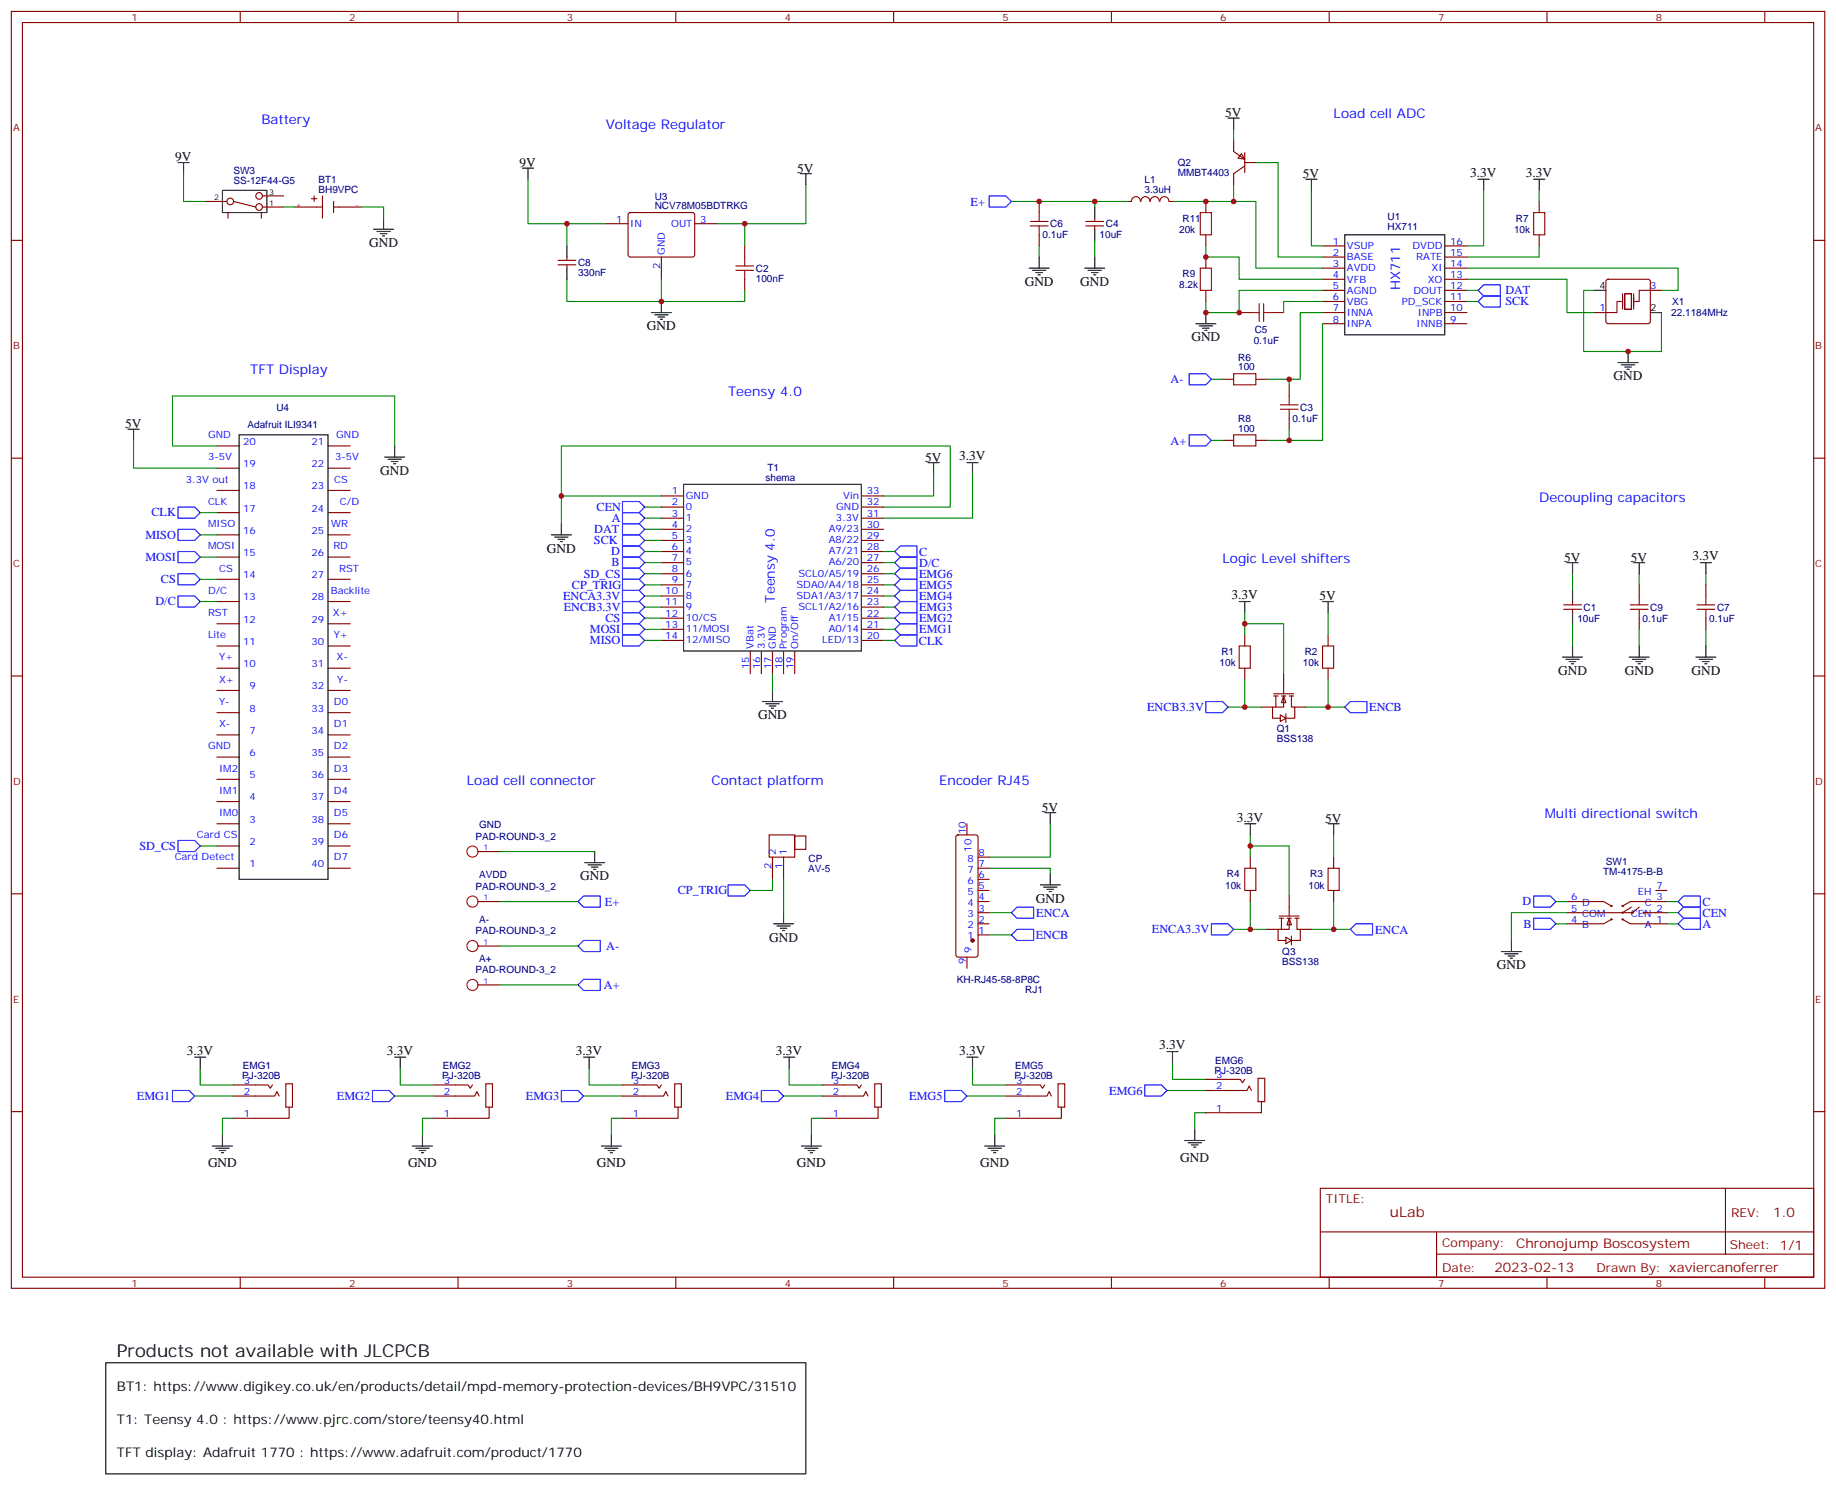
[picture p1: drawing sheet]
<svg xmlns="http://www.w3.org/2000/svg" width="583mm" height="471mm" viewBox="0 0 583 471" stroke-linecap="round" stroke-linejoin="round" font-family="sans-serif">
<g fill="none" stroke="#870000" stroke-width=".35">
<path d="M3.6 3.6h575.7v405.4h-575.7zM7.1 7.2h568.7v398.2h-568.7zM76.3 3.6v3.6M145.4 3.6v3.6M214.6 3.6v3.6M283.7 3.6v3.6M352.8 3.6v3.6M422 3.6v3.6M491.1 3.6v3.6M560.3 3.6v3.6M391.7 44.6v3.5l3.5 2.5M394.1 48.8l1.1 1.8-2.1-.4z"/>
<path d="M395.2 52.7l-3.5 2.4v3.6M395.2 51.6h3.5M395.2 48.4v6.4M3.6 76.3h3.5M329.9 64v3.5M329.9 74.5v3.6M344.7 71.7h5.7M344.7 70.3h5.7M347.6 69.3v1M347.6 71.7v1.1M362 63.9a1.41 1.41 0 0 0-1.4-1.5 1.41 1.41 0 0 0-1.4 1.5l-1.1 .1M362.2 63.9a1.41 1.41 0 0 1 1.4-1.5 1.41 1.41 0 0 1 1.4 1.5"/>
<path d="M365.2 63.9a1.41 1.41 0 0 1 1.4-1.5 1.41 1.41 0 0 1 1.4 1.5M368.3 63.9a1.41 1.41 0 0 1 1.4-1.5 1.41 1.41 0 0 1 1.4 1.5M371.2 64h1.1M382.8 64v3.5M382.8 74.5v3.6M419.9 78.1h7M458.7 78.1h7M488.7 64v3.5M488.7 74.5v3.6M575.8 76.3h3.5M382.8 81.6v3.5M382.8 92.2v3.5"/>
<path d="M393.4 99.2h3.5M404 99.2h3.5M419.9 81.6h7M419.9 85.1h7M419.9 88.7h7M419.9 92.2h7M419.9 95.7h7M419.9 99.2h7M458.7 81.6h7M458.7 85.1h7M458.7 88.7h7M458.7 92.2h7"/>
<path d="M458.7 95.7h7M458.7 99.2h7M419.9 102.8h7M458.7 102.8h7M388.1 120.4h3.6M388.1 139.8h3.6M398.7 120.4h3.5M398.7 139.8h3.5M409.3 122.2v3.5M409.3 132.8v3.5M3.6 145.5h3.5M210 157.4h7"/>
<path d="M273.5 157.4h7M575.8 145.5h3.5M210 161h7M210 164.5h7M210 168h7M210 171.6h7M210 175.1h7M210 178.6h7M273.5 161h7M273.5 164.5h7M273.5 168h7M273.5 171.6h7"/>
<path d="M273.5 175.1h7M273.5 178.6h7M210 182.1h7M210 185.7h7M210 189.2h7M210 192.7h7M210 196.3h7M210 199.8h7M273.5 182.1h7M273.5 185.7h7M273.5 189.2h7M273.5 192.7h7"/>
<path d="M273.5 196.3h7M273.5 199.8h7M496.4 193.4h5.7M496.4 192h5.7M499.3 191v1M499.3 193.4v1.1M541.6 185.7v3.5M541.6 196.3v3.5M3.6 214.6h3.5M210 203.3h7M238.2 206.8v7.1M241.7 206.8v7.1"/>
<path d="M245.3 206.8v7.1M248.8 206.8v7.1M252.3 206.8v7.1M273.5 203.3h7M395.2 201.5v3.6M395.2 212.1v3.6M421.6 201.5v3.6M421.6 212.1v3.6M575.8 214.6h3.5M3.6 283.7h3.5M575.8 283.7h3.5M3.6 352.9h3.5"/>
<path d="M575.8 352.9h3.5M419.2 377.2h156.6v28.2h-156.6zM547.8 377.2v20.9M419.2 391.1h156.5M456.1 398.1h119.6M456.1 391.1v14.1M76.3 405.4v3.6M145.4 405.4v3.6M214.6 405.4v3.6M283.7 405.4v3.6M352.8 405.4v3.6M422 405.4v3.6"/>
<path d="M491.1 405.4v3.6M560.3 405.4v3.6"/>
</g>
<g fill="none" stroke="#008700" stroke-width=".35">
<path d="M391.7 41v3.6M391.7 58.7v5.3M398.7 51.6h7.1v30h14.1M321.1 64h37M329.9 78.1v3.5M347.6 64v1.7M347.6 76.3v5.3M372.3 64h26.4v21.1h21.2M382.8 78.1v3.5h10.6v7.1h26.5M416.3 60.4v17.7h3.6M471 60.4v17.7h-5.3M488.7 78.1v3.5h-23"/>
<path d="M488.7 60.4v3.6M419.9 99.2h-7.1v21.2h-3.5M419.9 95.7h-12.4v3.5M419.9 92.2h-26.5v7h-10.6v-3.5M465.7 88.7h31.8v10.5h8.8M465.7 85.1h67.1v7.1h-5.3M465.7 92.2h3.6M465.7 95.7h3.6M506.3 92.2h-3.5v19.4h24.7v-12.4M419.9 102.8v37h-10.6M384.6 139.8h3.5M384.6 120.4h3.5"/>
<path d="M402.2 120.4h7.1v1.8M409.3 136.3v3.5h-7.1M499.3 182.1v5.3M499.3 198v7.1M541.6 182.1v3.6M541.6 199.8v5.3"/>
</g>
<g fill="none" stroke="#000" stroke-width=".35">
<path d="M469.3 56.9h3.5M471 56.9v3.5M486.9 56.9h3.5M488.7 56.9v3.5M347.6 65.7v3.6M347.6 72.8v3.5M426.9 74.5h31.8v31.8h-31.8zM326.7 85.1h6.4M327.8 85.8h4.2M328.9 86.5h2.1M329.6 87.2h.7M329.9 81.6v3.5"/>
<path d="M344.4 85.1h6.3M345.4 85.8h4.3M346.5 86.5h2.1M347.2 87.2h.7M347.6 81.6v3.5M382.8 99.2v3.6M379.7 102.8h6.3M380.7 103.5h4.3M381.8 104.2h2.1M382.5 104.9h.7M513.7 115.1h6.4M514.8 115.8h4.2"/>
<path d="M515.8 116.5h2.1M516.5 117.2h.7M516.9 111.6v3.5M217 153.7h56.5v53h-56.5zM539.8 178.6h3.5M541.6 178.6v3.5M499.3 187.4v3.6M499.3 194.5v3.5M496.1 208.6h6.3M497.1 209.3h4.3M498.2 210h2.1M498.9 210.7h.7"/>
<path d="M499.3 205.1v3.5M538.4 208.6h6.4M539.5 209.3h4.2M540.5 210h2.1M541.2 210.7h.7M541.6 205.1v3.5"/>
</g>
<g fill="none" stroke="#a10000" stroke-width=".35">
<path d="M327.1 70.3h5.6M327.1 71.7h5.6M329.9 67.5v2.8M329.9 71.7v2.8M381.1 67.5h3.5v7h-3.5zM486.9 67.5h3.5v7h-3.5zM381.1 85.1h3.5v7.1h-3.5zM396.9 99.2h2.9M399.8 96.4v5.7M401.2 96.4v5.7M401.2 99.2h2.8M391.7 118.6h7v3.6h-7z"/>
<path d="M391.7 138h7v3.6h-7zM406.5 128.5h5.6M406.5 129.9h5.6M409.3 125.7v2.8M409.3 129.9v2.9M538.8 192h5.6M538.8 193.4h5.6M541.6 189.2v2.8M541.6 193.4v2.9M393.4 205.1h3.5v7h-3.5zM419.9 205.1h3.5v7h-3.5z"/>
</g>
<path d="M314 62.2h5.3l1.8 1.8-1.8 1.7h-5.3zM469.3 92.2l1.7-1.8h5.3v3.5h-5.3zM469.3 95.7l1.7-1.8h5.3v3.6h-5.3zM377.5 118.6h5.3l1.8 1.8-1.8 1.8h-5.3zM377.5 138h5.3l1.8 1.8-1.8 1.8h-5.3z" fill="none" stroke="#00f" stroke-width=".35"/>
<g fill="#fff" stroke="#870000" stroke-width=".35">
<path d="M407.5 220.9l.7 2.2h-1.4z"/>
<path d="M406.5 226.9l1.7 1.1-1.7 1.1z"/>
</g>
<path d="M407.5 213.9v6.3M400.5 224.5h3.5M404.4 220.2h6.3M404.4 220.9h1.4M405.1 220.9v3.6M406.8 220.9h1.4M407.5 220.9v3.6h-3.5v3.5h2.5M408.2 226.6v2.8M409.3 220.9h1.4M410 220.9v3.6h1.1v3.5h-2.9M411.1 224.5h3.5" fill="none" stroke="#870000" stroke-width=".35"/>
<g fill="none" stroke="#008700" stroke-width=".35">
<path d="M395.2 198h12.3v15.9M395.2 194.5v7M421.6 194.5v7M395.2 215.7v8.8h5.3M421.6 215.7v8.8h-7M389.9 224.5h5.3M421.6 224.5h5.3M396.9 268.6h12.4v15.8M396.9 265v7.1M423.4 265v7.1M391.7 295h5.2M396.9 286.2v8.8h5.3"/>
<path d="M423.4 286.2v8.8h-7.1M423.4 295h5.3"/>
</g>
<path d="M393.4 191h3.5M395.2 191v3.5M419.9 191h3.5M421.6 191v3.5M395.2 261.5h3.5M396.9 261.5v3.5M421.6 261.5h3.6M423.4 261.5v3.5" fill="none" stroke="#000" stroke-width=".35"/>
<path d="M382.8 222.7h5.3l1.8 1.8-1.8 1.7h-5.3zM426.9 224.5l1.8-1.8h5.3v3.5h-5.3zM384.6 293.3h5.3l1.8 1.7-1.8 1.8h-5.3zM428.7 295l1.8-1.7h5.3v3.5h-5.3z" fill="none" stroke="#00f" stroke-width=".35"/>
<g fill="#fff" stroke="#870000" stroke-width=".35">
<path d="M409.3 291.5l.7 2.1h-1.4z"/>
<path d="M408.2 297.5l1.8 1.1-1.8 1z"/>
</g>
<g fill="none" stroke="#870000" stroke-width=".35">
<path d="M65.3 64h6.7M72.4 67.5v1.8M74.2 64l7 1.7M83 67.5v1.8M83.3 62.2h6.7M83.3 65.7h6.7M192.3 71h7.1M199.6 67.7l.5-.2h20l.5 .7-.1 13-.6 .4-20.1-.1-.4-.6v-12.7zM220.6 71h7M236.4 78.1v3.5M177.2 82.7h5.6M177.2 84.1h5.6"/>
<path d="M180 81.6v1.1M180 84.1v1M210 81.6v7.1M236.4 88.7v3.5M506.3 99.2h3.5M510.1 88.9l.4-.2h12.7l.5 .2 .2 .5v12.7l-.2 .5-.5 .2h-12.7l-.5-.3-.2-.4v-12.7zM523.9 92.2h3.6M68.9 141.6h7M68.9 148.6h7M68.9 155.7h7M104.1 141.6h7.1M104.1 148.6h7.1"/>
<path d="M104.1 155.7h7.1M68.9 162.7h7M68.9 169.8h7M68.9 176.8h7M104.1 162.7h7.1M104.1 169.8h7.1M104.1 176.8h7.1M68.9 183.9h7M68.9 191h7M68.9 198h7M104.1 183.9h7.1M104.1 191h7.1"/>
<path d="M104.1 198h7.1M520.4 185.7v3.5M520.4 196.3v3.5M68.9 205.1h7M68.9 212.1h7M68.9 219.2h7M104.1 205.1h7.1M104.1 212.1h7.1M104.1 219.2h7.1M68.9 226.2h7M68.9 233.3h7M104.1 226.2h7.1"/>
<path d="M104.1 233.3h7.1M68.9 240.3h7M68.9 247.4h7M68.9 254.5h7M104.1 240.3h7.1M104.1 247.4h7.1M104.1 254.5h7.1M68.9 261.5h7M68.9 268.6h7M68.9 275.6h7M104.1 261.5h7.1M104.1 268.6h7.1"/>
<path d="M104.1 275.6h7.1M151.8 270.3h7M244.2 265h8.1v7.1h-8.1zM245.3 272.1v7.1M248.8 272.1v7.1M252.3 265.4h3.5v4.2h-3.5zM303.7 265.2l.5-.2h5.6l.5 .2 .2 .5v37.4l-.2 .5-.5 .2h-5.6l-.5-.2-.2-.5v-37.4zM307 261.5v3.5M310.5 275.6h3.5M310.5 279.2h3.5M310.5 272.1h3.5M396.9 272.1v3.5"/>
<path d="M423.4 272.1v3.5M151.8 286.2h7M310.5 293.3h3.5M310.5 289.7h3.5M310.5 286.2h3.5M310.5 282.7h3.5M310.5 296.8h3.5M396.9 282.7v3.5M402.2 295h3.6M406.1 290.8h6.4M406.1 291.5h1.4M406.8 291.5v3.5"/>
<path d="M408.6 291.5h1.4M409.3 291.5v3.5h-3.5v3.6h2.4M409.3 284.4v6.4M410 297.1v2.9M411.1 291.5h1.4M411.8 291.5v3.5h1v3.6h-2.8M412.8 295h3.5M423.4 282.7v3.5M497.5 286.2h11.6l2.5 1.4M511.6 291.9l-2.5 1.4h-11.6M515.1 291.9l2.5 1.4h11.6M517.9 288l-2.8 1.7"/>
<path d="M520.4 288l-2.1 1.7h-20.8M521.8 289.7h7.4M525.7 282.7h3.5M529.2 286.2h-11.6l-2.5 1.4M151.8 300.3h7M151.8 312.7h7M307 303.8v3.6M74.2 347.9h13l.7-1.4 .7 1.4M74.2 344.4h10.9l.7 1.1 .7-1.1M90.7 344.1h2.2v7.4h-2.2zM91.8 351.5v3.5h-17.6M137.7 347.9h13l.7-1.4 .7 1.4"/>
<path d="M137.7 344.4h10.9l.7 1.1 .7-1.1M154.2 344.1h2.2v7.4h-2.2zM155.3 351.5v3.5h-17.6M197.6 347.9h13.1l.7-1.4 .7 1.4M197.6 344.4h11l.7 1.1 .7-1.1M214.2 344.1h2.1v7.4h-2.1zM215.3 351.5v3.5h-17.7M261.1 347.9h13.1l.7-1.4 .7 1.4M261.1 344.4h11l.7 1.1 .7-1.1M277.7 344.1h2.1v7.4h-2.1zM278.8 351.5v3.5h-17.7M319.3 347.9h13.1l.7-1.4 .7 1.4"/>
<path d="M319.3 344.4h11l.7 1.1 .7-1.1M335.9 344.1h2.1v7.4h-2.1zM337 351.5v3.5h-17.7M382.8 346.2h13.1l.7-1.4 .7 1.4M382.8 342.7h11l.7 1 .7-1M399.4 342.3h2.1v7.4h-2.1zM400.5 349.7v3.5h-17.7"/>
<circle cx="73.1" cy="64" r="1.06"/>
<circle cx="82.3" cy="62.2" r="1.06"/>
<circle cx="82.3" cy="65.7" r="1.06"/>
<circle cx="511.6" cy="287.6" r=".18"/>
<circle cx="511.6" cy="291.9" r=".18"/>
<circle cx="515.1" cy="289.7" r=".18"/>
<circle cx="515.1" cy="287.6" r=".18"/>
<circle cx="515.1" cy="291.9" r=".18"/>
<circle cx="518.3" cy="289.7" r=".18"/>
<circle cx="521.8" cy="289.7" r=".18"/>
</g>
<path d="M233.6 84.4h5.7M233.6 85.8h5.7M236.4 81.6v2.8M236.4 85.8v2.9M517.6 192h5.6M517.6 193.4h5.6M520.4 189.2v2.8M520.4 193.4v2.9M395.2 275.6h3.5v7.1h-3.5zM421.6 275.6h3.6v7.1h-3.6z" fill="none" stroke="#a10000" stroke-width=".35"/>
<g fill="none" stroke="#000" stroke-width=".35">
<path d="M389.9 37.5h3.5M391.7 37.5v3.5M56.5 51.6h3.5M58.3 51.6v3.5M165.9 53.4h3.5M167.6 53.4v3.5M254.1 55.1h3.5M255.8 55.1v3.6M414.6 56.9h3.5M416.3 56.9v3.5M70.6 60.4h14.1v7.1h-14.1zM118.6 72.8h6.4"/>
<path d="M119.7 73.5h4.2M120.7 74.2h2.1M121.4 74.9h.7M121.8 69.3v3.5M180 78.1v3.5M180 85.1v3.6M206.8 99.2h6.3M207.9 99.9h4.2M210 95.7v3.5M506.3 92.2h3.5M523.9 99.2h3.6M208.9 100.6h2.1"/>
<path d="M209.6 101.4h.7M40.6 136.3h3.6M42.4 136.3v3.5M75.9 138h28.2v141.2h-28.2zM122.1 145.1h6.4M123.2 145.8h4.2M124.2 146.5h2.2M125 147.2h.7M125.3 141.6v3.5M294.6 146.9h3.6M296.4 146.9v3.5M307 146.9h3.5"/>
<path d="M308.8 146.9v3.5M175 169.8h6.4M176.1 170.5h4.2M177.2 171.2h2.1M177.9 171.9h.7M178.2 166.3v3.5M497.5 178.6h3.5M499.3 178.6v3.5M518.7 178.6h3.5M520.4 178.6v3.5M245.3 219.2v3.5M517.2 208.6h6.4"/>
<path d="M518.3 209.3h4.2M519.4 210h2.1M520.1 210.7h.7M520.4 205.1v3.5M242.1 222.7h6.3M243.1 223.4h4.3M244.2 224.1h2.1M244.9 224.8h.7M331.7 258h3.5M333.4 258v3.5M185.6 273.9h6.4M186.7 274.6h4.2"/>
<path d="M187.7 275.3h2.2M188.5 276h.7M188.8 270.3v3.6M333.4 277.4v3.5M245.6 293.3h6.4M246.7 294h4.2M247.7 294.7h2.1M248.4 295.4h.7M248.8 289.7v3.6M330.3 280.9h6.3M331.3 281.6h4.3M332.4 282.3h2.1"/>
<path d="M333.1 283h.7M479.8 298.6v3.5M476.7 302.1h6.3M477.7 302.8h4.3M478.8 303.5h2.1M479.5 304.2h.7M61.8 335.6h3.5M63.6 335.6v3.5M125.3 335.6h3.5M127.1 335.6v3.5M185.3 335.6h3.5M187 335.6v3.5"/>
<path d="M248.8 335.6h3.5M250.5 335.6v3.5M307 335.6h3.5M308.8 335.6v3.5M370.5 333.8h3.5M372.3 333.8v3.6M379.3 358.5v3.6M67.5 363.8h6.3M68.5 364.5h4.2M69.6 365.2h2.1M70.3 365.9h.7M70.6 360.3v3.5"/>
<path d="M131 363.8h6.3M132 364.5h4.2M133.1 365.2h2.1M133.8 365.9h.7M134.1 360.3v3.5M190.9 363.8h6.4M192 364.5h4.2M193 365.2h2.2M193.7 365.9h.8M194.1 360.3v3.5M254.4 363.8h6.4M255.5 364.5h4.2"/>
<path d="M256.5 365.2h2.2M257.2 365.9h.8M257.6 360.3v3.5M312.6 363.8h6.4M313.7 364.5h4.2M314.7 365.2h2.2M315.5 365.9h.7M315.8 360.3v3.5M376.1 362.1h6.4M377.2 362.8h4.2M378.2 363.5h2.2M379 364.2h.7"/>
<path d="M33.6 432.6h222.2v35.3h-222.2z"/>
</g>
<g fill="none" stroke="#008700" stroke-width=".35">
<path d="M58.3 55.1v8.9h7M167.6 56.9v14.1h24.7M255.8 58.7v12.3h-28.2M90 65.7h3.6M114.7 65.7h7.1v3.6M180 71v7.1M236.4 71v7.1M180 88.7v7h30v-7M236.4 92.2v3.5h-26.4M42.4 139.8v8.8h26.5M68.9 141.6h-14.1v-15.9h70.5v15.9M178.2 157.4v-15.8h123.5v19.4h-21.2"/>
<path d="M210 157.4h-31.8v8.9M296.4 150.4v7h-15.9M308.8 150.4v14.1h-28.3M63.6 176.8h5.3M63.6 169.8h5.3M63.6 162.7h5.3M204.7 171.6h5.3M204.7 168h5.3M204.7 178.6h5.3M204.7 175.1h5.3M204.7 164.5h5.3M204.7 161h5.3"/>
<path d="M280.5 178.6h3.6M280.5 175.1h3.6M63.6 191h5.3M63.6 183.9h5.3M204.7 189.2h5.3M204.7 192.7h5.3M204.7 182.1h5.3M204.7 199.8h5.3M204.7 196.3h5.3M204.7 185.7h5.3M280.5 189.2h3.6M280.5 192.7h3.6"/>
<path d="M280.5 182.1h3.6M280.5 199.8h3.6M280.5 196.3h3.6M280.5 185.7h3.6M520.4 182.1v3.6M520.4 199.8v5.3M204.7 203.3h5.3M245.3 213.9v5.3M280.5 203.3h3.6M63.6 268.6h5.3M158.8 270.3h30M245.3 279.2v3.5h-7.1"/>
<path d="M248.8 279.2v10.5M314 275.6h19.4v1.8M333.4 261.5v10.6h-19.4M158.8 286.2h24.7M314 289.7h7.1M314 296.8h7.1M494 286.2h3.5M494 293.3h3.5M497.5 289.7h-17.7v8.9M529.2 289.7h3.6M529.2 286.2h3.6M529.2 293.3h3.6"/>
<path d="M158.8 312.7h24.7M158.8 300.3h24.7M63.6 339.1v5.3h10.6M127.1 339.1v5.3h10.6M187 339.1v5.3h10.6M250.5 339.1v5.3h10.6M308.8 339.1v5.3h10.5M372.3 337.4v5.3h10.5M61.8 347.9h12.4M74.2 355h-3.6v5.3M125.3 347.9h12.4M137.7 355h-3.6v5.3"/>
<path d="M185.3 347.9h12.3M197.6 355h-3.5v5.3M248.8 347.9h12.3M261.1 355h-3.5v5.3M307 347.9h12.3M319.3 355h-3.5v5.3M370.5 346.2h12.3M382.8 353.2h-3.5v5.3"/>
</g>
<g fill="none" stroke="#00f" stroke-width=".35">
<path d="M197.6 159.2h5.3l1.8 1.8-1.8 1.7h-5.3zM56.5 161h5.3l1.8 1.7-1.8 1.8h-5.3zM56.5 168h5.3l1.8 1.8-1.8 1.8h-5.3zM56.5 175.1h5.3l1.8 1.7-1.8 1.8h-5.3zM197.6 169.8h5.3l1.8 1.8-1.8 1.7h-5.3zM197.6 166.3h5.3l1.8 1.7-1.8 1.8h-5.3zM197.6 162.7h5.3l1.8 1.8-1.8 1.8h-5.3zM197.6 176.8h5.3l1.8 1.8-1.8 1.8h-5.3zM197.6 173.3h5.3l1.8 1.8-1.8 1.7h-5.3zM284.1 178.6l1.7-1.8h5.3v3.6h-5.3zM284.1 175.1l1.7-1.8h5.3v3.5h-5.3zM56.5 182.1h5.3l1.8 1.8-1.8 1.8h-5.3z"/>
<path d="M56.5 189.2h5.3l1.8 1.8-1.8 1.7h-5.3zM197.6 183.9h5.3l1.8 1.8-1.8 1.7h-5.3zM197.6 191h5.3l1.8 1.7-1.8 1.8h-5.3zM197.6 187.4h5.3l1.8 1.8-1.8 1.8h-5.3zM197.6 180.4h5.3l1.8 1.7-1.8 1.8h-5.3zM197.6 194.5h5.3l1.8 1.8-1.8 1.7h-5.3zM197.6 198h5.3l1.8 1.8-1.8 1.7h-5.3zM284.1 199.8l1.7-1.8h5.3v3.5h-5.3zM284.1 196.3l1.7-1.8h5.3v3.5h-5.3zM284.1 192.7l1.7-1.7h5.3v3.5h-5.3zM284.1 189.2l1.7-1.8h5.3v3.6h-5.3zM284.1 185.7l1.7-1.8h5.3v3.5h-5.3z"/>
<path d="M284.1 182.1l1.7-1.7h5.3v3.5h-5.3zM197.6 201.5h5.3l1.8 1.8-1.8 1.8h-5.3zM284.1 203.3l1.7-1.8h5.3v3.6h-5.3zM56.5 266.8h5.3l1.8 1.8-1.8 1.7h-5.3zM185.3 284.4h5.3v3.6h-5.3l-1.8-1.8zM231.1 280.9h5.3l1.8 1.8-1.8 1.7h-5.3zM321.1 296.8l1.8-1.8h5.3v3.6h-5.3zM321.1 289.7l1.8-1.7h5.3v3.5h-5.3zM486.9 291.5h5.3l1.8 1.8-1.8 1.7h-5.3zM486.9 284.4h5.3l1.8 1.8-1.8 1.8h-5.3zM532.8 289.7l1.7-1.7h5.3v3.5h-5.3zM532.8 286.2l1.7-1.8h5.3v3.6h-5.3z"/>
<path d="M532.8 293.3l1.7-1.8h5.3v3.5h-5.3zM183.5 300.3l1.8-1.7h5.3v3.5h-5.3zM185.3 310.9h5.3v3.5h-5.3l-1.8-1.7zM54.8 346.2h5.2l1.8 1.7-1.8 1.8h-5.2zM118.3 346.2h5.2l1.8 1.7-1.8 1.8h-5.2zM178.2 346.2h5.3l1.8 1.7-1.8 1.8h-5.3zM241.7 346.2h5.3l1.8 1.7-1.8 1.8h-5.3zM299.9 346.2h5.3l1.8 1.7-1.8 1.8h-5.3zM363.4 344.4h5.3l1.8 1.8-1.8 1.7h-5.3z"/>
</g>
<circle cx="308.8" cy="298.6" r=".53" fill="#870000" stroke="#870000" stroke-width=".35"/>
<g fill="none" stroke="#f00" stroke-width=".35">
<circle cx="150" cy="270.3" r="1.76"/>
<circle cx="150" cy="286.2" r="1.76"/>
<circle cx="150" cy="312.7" r="1.76"/>
<circle cx="150" cy="300.3" r="1.76"/>
</g>
<path d="M93.6 65.7h8.8M98.8 63.1h1.8M99.7 62.2v1.8M102.4 62.2v7.1M105.9 64v3.5M105.9 65.7h8.8" fill="none" stroke="#850000" stroke-width=".35"/>
<path d="M514.8 95.7h-1.4v3.5h-3.6M515.1 93.2v5M515.8 93.2h2.1v5h-2.1zM518.7 93.2v5M523.9 92.2h-3.5v3.5h-1.4" fill="none" stroke="#870012" stroke-width=".35"/>
<g fill="#c00">
<circle cx="516.9" cy="111.6" r=".88"/>
<circle cx="409.3" cy="120.4" r=".88"/>
<circle cx="409.3" cy="139.8" r=".88"/>
<circle cx="393.4" cy="99.2" r=".88"/>
<circle cx="382.8" cy="99.2" r=".88"/>
<circle cx="382.8" cy="81.6" r=".88"/>
<circle cx="382.8" cy="64" r=".88"/>
<circle cx="347.6" cy="64" r=".88"/>
<circle cx="329.9" cy="64" r=".88"/>
<circle cx="391.7" cy="64" r=".88"/>
<circle cx="395.2" cy="198" r=".88"/>
<circle cx="395.2" cy="224.5" r=".88"/>
<circle cx="421.6" cy="224.5" r=".88"/>
<circle cx="423.4" cy="295" r=".88"/>
<circle cx="396.9" cy="295" r=".88"/>
<circle cx="396.9" cy="268.6" r=".88"/>
<circle cx="180" cy="71" r=".88"/>
<circle cx="210" cy="95.7" r=".88"/>
<circle cx="236.4" cy="71" r=".88"/>
<circle cx="178.2" cy="157.4" r=".88"/>
</g>
<text font-size="5.6" x="37.1" y="430.8">Products not available with JLCPCB</text>
<text font-size="4.6" fill="#800" x="441.3" y="386.3">uLab</text>
<g font-size="4.2" fill="#00f">
<text x="83" y="39.3">Battery</text>
<text x="192.3" y="41">Voltage Regulator</text>
<text x="423.4" y="37.5">Load cell ADC</text>
<text x="444.6" y="92.2" transform="rotate(-90 444.6 92.2)">HX711</text>
<text x="79.4" y="118.6">TFT Display</text>
<text x="231.1" y="125.7">Teensy 4.0</text>
<text x="488.7" y="159.2">Decoupling capacitors</text>
<text x="388.1" y="178.6">Logic Level shifters</text>
<text x="246" y="191.3" transform="rotate(-90 246 191.3)">Teensy 4.0</text>
<text x="148.2" y="249.2">Load cell connector</text>
<text x="225.8" y="249.2">Contact platform</text>
<text x="298.2" y="249.2">Encoder RJ45</text>
<text x="490.4" y="259.8">Multi directional switch</text>
</g>
<g font-size="4.2">
<text x="389" y="37.1">5V</text>
<text x="55.6" y="51.3">9V</text>
<text x="164.9" y="53">9V</text>
<text x="253.1" y="54.8">5V</text>
<text x="413.6" y="56.5">5V</text>
<text x="466.8" y="56.2">3.3V</text>
<text x="484.4" y="56.2">3.3V</text>
<text x="117.2" y="78.4">GND</text>
<text x="325.3" y="90.8">GND</text>
<text x="343" y="90.8">GND</text>
<text x="205.4" y="104.9">GND</text>
<text x="378.2" y="108.4">GND</text>
<text x="512.3" y="120.8">GND</text>
<text x="39.7" y="135.9">5V</text>
<text x="293.7" y="146.5">5V</text>
<text x="304.5" y="146.2">3.3V</text>
<text x="120.7" y="150.7">GND</text>
<text x="173.6" y="175.4">GND</text>
<text x="496.5" y="178.3">5V</text>
<text x="517.7" y="178.3">5V</text>
<text x="537.4" y="177.9">3.3V</text>
<text x="390.9" y="190.3">3.3V</text>
<text x="418.9" y="190.6">5V</text>
<text x="494.7" y="214.2">GND</text>
<text x="515.8" y="214.2">GND</text>
<text x="537" y="214.2">GND</text>
<text x="240.7" y="228.4">GND</text>
<text x="330.7" y="257.6">5V</text>
<text x="392.7" y="260.8">3.3V</text>
<text x="420.7" y="261.2">5V</text>
<text x="184.2" y="279.5">GND</text>
<text x="328.9" y="286.6">GND</text>
<text x="244.2" y="298.9">GND</text>
<text x="475.3" y="307.7">GND</text>
<text x="59.3" y="334.9">3.3V</text>
<text x="122.8" y="334.9">3.3V</text>
<text x="182.8" y="334.9">3.3V</text>
<text x="246.3" y="334.9">3.3V</text>
<text x="304.5" y="334.9">3.3V</text>
<text x="368" y="333.1">3.3V</text>
<text x="66" y="370.6">GND</text>
<text x="129.5" y="370.6">GND</text>
<text x="189.5" y="370.6">GND</text>
<text x="253" y="370.6">GND</text>
<text x="311.2" y="370.6">GND</text>
<text x="374.7" y="368.8">GND</text>
<text x="37.1" y="441.4">BT1: https://www.digikey.co.uk/en/products/detail/mpd-memory-protection-devices/BH9VPC/31510</text>
<text x="37.1" y="452">T1: Teensy 4.0 : https://www.pjrc.com/store/teensy40.html</text>
<text x="37.1" y="462.6">TFT display: Adafruit 1770 : https://www.adafruit.com/product/1770</text>
</g>
<g font-size="4.2" fill="#800">
<text x="563" y="386.5">1.0</text>
<text x="481.3" y="396">Chronojump Boscosystem</text>
<text x="474.4" y="403.9">2023-02-13</text>
</g>
<g font-size="3.9" fill="#00f">
<text x="308.2" y="65.3">E+</text>
<text x="477.9" y="93.4">DAT</text>
<text x="477.9" y="97">SCK</text>
<text x="371.7" y="121.7">A-</text>
<text x="371.7" y="141.1">A+</text>
<text x="48.1" y="164">CLK</text>
<text x="189.4" y="162.3">CEN</text>
<text x="194.2" y="165.8">A</text>
<text x="46.1" y="171">MISO</text>
<text x="188.6" y="172.8">SCK</text>
<text x="188.7" y="169.3">DAT</text>
<text x="46.1" y="178.1">MOSI</text>
<text x="194.1" y="176.2">D</text>
<text x="194.2" y="179.8">B</text>
<text x="291.8" y="176.4">C</text>
<text x="291.8" y="180">D/C</text>
<text x="51.1" y="185.1">CS</text>
<text x="185.4" y="183.3">SD_CS</text>
<text x="291.8" y="183.5">EMG6</text>
<text x="178.8" y="190.4">ENCA3.3V</text>
<text x="181.6" y="186.9">CP_TRIG</text>
<text x="291.8" y="190.5">EMG4</text>
<text x="291.8" y="187">EMG5</text>
<text x="49.4" y="192.2">D/C</text>
<text x="179" y="194">ENCB3.3V</text>
<text x="192.2" y="197.5">CS</text>
<text x="291.8" y="197.5">EMG2</text>
<text x="291.8" y="194">EMG3</text>
<text x="187.3" y="201">MOSI</text>
<text x="291.8" y="201">EMG1</text>
<text x="187.3" y="204.5">MISO</text>
<text x="291.8" y="204.6">CLK</text>
<text x="364.2" y="225.7">ENCB3.3V</text>
<text x="434.7" y="225.7">ENCB</text>
<text x="44.2" y="269.8">SD_CS</text>
<text x="192" y="287.5">E+</text>
<text x="215.2" y="283.9">CP_TRIG</text>
<text x="483.4" y="287.4">D</text>
<text x="540.5" y="287.5">C</text>
<text x="329" y="291.1">ENCA</text>
<text x="540.5" y="291">CEN</text>
<text x="328.9" y="298.1">ENCB</text>
<text x="365.7" y="296.2">ENCA3.3V</text>
<text x="436.6" y="296.4">ENCA</text>
<text x="483.6" y="294.5">B</text>
<text x="540.5" y="294.6">A</text>
<text x="192.5" y="301.5">A-</text>
<text x="191.7" y="313.9">A+</text>
<text x="352.2" y="347.5">EMG6</text>
<text x="43.5" y="349.2">EMG1</text>
<text x="107" y="349.1">EMG2</text>
<text x="167" y="349.3">EMG3</text>
<text x="230.5" y="349.3">EMG4</text>
<text x="288.7" y="349.3">EMG5</text>
</g>
<g font-size="3.9" fill="#800">
<text x="420.9" y="381.8">TITLE:</text>
<text x="549.6" y="386.5">REV:</text>
<text x="457.8" y="396">Company:</text>
<text x="549.2" y="396.6">Sheet: 1/1</text>
<text x="457.8" y="403.7">Date:</text>
<text x="506.9" y="403.8">Drawn By: xaviercanoferrer</text>
</g>
<g font-size="3.2" fill="#800">
<text x="41.7" y="6.6">1</text>
<text x="110.8" y="6.6">2</text>
<text x="180" y="6.6">3</text>
<text x="249.1" y="6.6">4</text>
<text x="318.3" y="6.6">5</text>
<text x="387.4" y="6.6">6</text>
<text x="456.6" y="6.6">7</text>
<text x="525.7" y="6.6">8</text>
<text x="4.1" y="41.7">A</text>
<text x="576.3" y="41.7">A</text>
<text x="4.1" y="110.9">B</text>
<text x="576.3" y="110.9">B</text>
<text x="4.1" y="180">C</text>
<text x="576.3" y="180">C</text>
<text x="4.1" y="249.2">D</text>
<text x="576.3" y="249.2">D</text>
<text x="4.1" y="318.3">E</text>
<text x="576.3" y="318.3">E</text>
<text x="41.7" y="408.4">1</text>
<text x="110.8" y="408.4">2</text>
<text x="180" y="408.4">3</text>
<text x="249.1" y="408.4">4</text>
<text x="318.3" y="408.4">5</text>
<text x="387.4" y="408.4">6</text>
<text x="456.6" y="408.4">7</text>
<text x="525.7" y="408.4">8</text>
</g>
<g font-size="3.2" fill="#000080">
<text x="373.9" y="52.8">Q2</text>
<text x="74.1" y="58.3">SS-12F44-G5</text>
<text x="74.1" y="55.1">SW3</text>
<text x="101.1" y="58">BT1</text>
<text x="363.4" y="58.2">L1</text>
<text x="373.9" y="55.9">MMBT4403</text>
<text x="101.1" y="61.1">BH9VPC</text>
<text x="207.9" y="63.3">U3</text>
<text x="363.4" y="61.4">3.3uH</text>
<text x="207.9" y="66.4">NCV78M05BDTRKG</text>
<text x="375.4" y="70.4">R11</text>
<text x="440.5" y="69.8">U1</text>
<text x="481.3" y="70.4">R7</text>
<text x="331" y="75.7">0.1uF</text>
<text x="333.4" y="72.2">C6</text>
<text x="349.1" y="75.7">10uF</text>
<text x="351.1" y="72.1">C4</text>
<text x="374.4" y="74">20k</text>
<text x="440.5" y="73.2">HX711</text>
<text x="480.7" y="73.9">10k</text>
<text x="183.5" y="87.7">330nF</text>
<text x="183.5" y="84.5">C8</text>
<text x="240" y="89.4">100nF</text>
<text x="240" y="86.3">C2</text>
<text x="375.4" y="88">R9</text>
<text x="374.4" y="91.6">8.2k</text>
<text x="530.6" y="100.4">22.1184MHz</text>
<text x="530.8" y="96.9">X1</text>
<text x="398.4" y="105.7">C5</text>
<text x="398" y="109.2">0.1uF</text>
<text x="393.1" y="117.6">100</text>
<text x="393.1" y="114.5">R6</text>
<text x="87.7" y="130.5">U4</text>
<text x="412.8" y="130.4">C3</text>
<text x="78.6" y="135.8">Adafruit ILI9341</text>
<text x="393.1" y="137">100</text>
<text x="393.1" y="133.9">R8</text>
<text x="410.4" y="133.9">0.1uF</text>
<text x="243.6" y="149.6">T1</text>
<text x="243" y="152.7">shema</text>
<text x="500.8" y="197.4">10uF</text>
<text x="502.8" y="193.9">C1</text>
<text x="521.5" y="197.4">0.1uF</text>
<text x="523.9" y="193.9">C9</text>
<text x="542.7" y="197.4">0.1uF</text>
<text x="545.1" y="193.9">C7</text>
<text x="387.8" y="208">R1</text>
<text x="414.2" y="208">R2</text>
<text x="387.2" y="211.5">10k</text>
<text x="413.7" y="211.5">10k</text>
<text x="405.3" y="232.5">Q1</text>
<text x="405.3" y="235.6">BSS138</text>
<text x="152.1" y="262.9">GND</text>
<text x="150.9" y="266.6">PAD-ROUND-3_2</text>
<text x="256.7" y="273.6">CP</text>
<text x="509.8" y="274.4">SW1</text>
<text x="152.1" y="278.8">AVDD</text>
<text x="256.5" y="276.8">AV-5</text>
<text x="389.5" y="278.5">R4</text>
<text x="416" y="278.5">R3</text>
<text x="509" y="277.8">TM-4175-B-B</text>
<text x="150.9" y="282.4">PAD-ROUND-3_2</text>
<text x="389" y="282.1">10k</text>
<text x="415.4" y="282.1">10k</text>
<text x="152.1" y="292.9">A-</text>
<text x="150.9" y="296.6">PAD-ROUND-3_2</text>
<text x="152.1" y="305.3">A+</text>
<text x="407.1" y="303">Q3</text>
<text x="150.9" y="308.9">PAD-ROUND-3_2</text>
<text x="407.1" y="306.2">BSS138</text>
<text x="303.8" y="312.2">KH-RJ45-58-8P8C</text>
<text x="325.5" y="315.3">RJ1</text>
<text x="77.1" y="339.5">EMG1</text>
<text x="140.6" y="339.5">EMG2</text>
<text x="200.6" y="339.5">EMG3</text>
<text x="264.1" y="339.5">EMG4</text>
<text x="322.3" y="339.5">EMG5</text>
<text x="385.6" y="340.9">PJ-320B</text>
<text x="385.8" y="337.7">EMG6</text>
<text x="76.9" y="342.7">PJ-320B</text>
<text x="140.4" y="342.7">PJ-320B</text>
<text x="200.4" y="342.7">PJ-320B</text>
<text x="263.9" y="342.7">PJ-320B</text>
<text x="322.1" y="342.7">PJ-320B</text>
</g>
<g font-size="3.2" fill="#00f">
<text x="195.6" y="70.7">1</text>
<text x="222.3" y="70.7">3</text>
<text x="200.1" y="72.1">IN</text>
<text x="213.1" y="72.1">OUT</text>
<text x="423.2" y="77.7">1</text>
<text x="460.4" y="77.7">16</text>
<text x="211" y="80.9" transform="rotate(-90 211 80.9)">GND</text>
<text x="423.2" y="81.2">2</text>
<text x="427.6" y="79.1">VSUP</text>
<text x="427.6" y="82.7">BASE</text>
<text x="448.5" y="79.1">DVDD</text>
<text x="449.6" y="82.7">RATE</text>
<text x="460.4" y="81.2">15</text>
<text x="209.6" y="85.4" transform="rotate(-90 209.6 85.4)">2</text>
<text x="423.2" y="84.8">3</text>
<text x="423.2" y="88.3">4</text>
<text x="427.6" y="86.2">AVDD</text>
<text x="427.6" y="89.7">VFB</text>
<text x="453.3" y="89.7">XO</text>
<text x="454.5" y="86.2">XI</text>
<text x="460.4" y="88.3">13</text>
<text x="460.4" y="84.8">14</text>
<text x="423.2" y="91.8">5</text>
<text x="423.2" y="95.4">6</text>
<text x="427.6" y="93.2">AGND</text>
<text x="448.8" y="93.2">DOUT</text>
<text x="460.4" y="95.4">11</text>
<text x="460.4" y="91.8">12</text>
<text x="523.9" y="91.8">3</text>
<text x="423.2" y="98.9">7</text>
<text x="427.6" y="96.8">VBG</text>
<text x="427.6" y="100.3">INNA</text>
<text x="445" y="96.8">PD_SCK</text>
<text x="450.2" y="100.3">INPB</text>
<text x="460.4" y="98.9">10</text>
<text x="507.8" y="98.9">1</text>
<text x="423.2" y="102.4">8</text>
<text x="427.6" y="103.8">INPA</text>
<text x="449.7" y="103.8">INNB</text>
<text x="460.4" y="102.4">9</text>
<text x="66" y="139.1">GND</text>
<text x="77.2" y="141.2">20</text>
<text x="98.8" y="141.2">21</text>
<text x="106.7" y="139.1">GND</text>
<text x="66" y="146.2">3-5V</text>
<text x="77.2" y="148.3">19</text>
<text x="98.8" y="148.3">22</text>
<text x="106.4" y="146.2">3-5V</text>
<text x="59" y="153.2">3.3V out</text>
<text x="77.2" y="155.3">18</text>
<text x="98.8" y="155.3">23</text>
<text x="106.1" y="153.2">CS</text>
<text x="66" y="160.3">CLK</text>
<text x="107.9" y="160.3">C/D</text>
<text x="213.2" y="156.9">1</text>
<text x="213.2" y="160.4">2</text>
<text x="217.7" y="158.3">GND</text>
<text x="217.7" y="161.9">0</text>
<text x="265.5" y="161.9">GND</text>
<text x="267.7" y="158.3">Vin</text>
<text x="275.2" y="160.4">32</text>
<text x="275.2" y="156.9">33</text>
<text x="66" y="167.3">MISO</text>
<text x="77.2" y="162.4">17</text>
<text x="98.8" y="162.4">24</text>
<text x="105.1" y="167.3">WR</text>
<text x="213.2" y="164">3</text>
<text x="213.2" y="167.5">4</text>
<text x="217.7" y="165.4">1</text>
<text x="265.4" y="165.4">3.3V</text>
<text x="275.2" y="167.5">30</text>
<text x="275.2" y="164">31</text>
<text x="77.2" y="169.4">16</text>
<text x="98.8" y="169.4">25</text>
<text x="213.2" y="171">5</text>
<text x="217.7" y="168.9">2</text>
<text x="217.7" y="172.4">3</text>
<text x="263.1" y="172.4">A8/22</text>
<text x="263.1" y="168.9">A9/23</text>
<text x="275.2" y="171">29</text>
<text x="66" y="174.4">MOSI</text>
<text x="77.2" y="176.5">15</text>
<text x="98.8" y="176.5">26</text>
<text x="105.8" y="174.4">RD</text>
<text x="213.2" y="174.6">6</text>
<text x="213.2" y="178.1">7</text>
<text x="217.7" y="176">4</text>
<text x="217.7" y="179.5">5</text>
<text x="263.1" y="179.5">A6/20</text>
<text x="263.1" y="176">A7/21</text>
<text x="275.2" y="178.1">27</text>
<text x="275.2" y="174.6">28</text>
<text x="69.6" y="181.4">CS</text>
<text x="77.2" y="183.6">14</text>
<text x="98.8" y="183.6">27</text>
<text x="107.7" y="181.4">RST</text>
<text x="213.2" y="181.6">8</text>
<text x="213.2" y="185.1">9</text>
<text x="217.7" y="183">6</text>
<text x="253.5" y="183">SCL0/A5/19</text>
<text x="275.2" y="185.1">25</text>
<text x="275.2" y="181.6">26</text>
<text x="66" y="188.5">D/C</text>
<text x="77.2" y="190.6">13</text>
<text x="98.8" y="190.6">28</text>
<text x="105.1" y="188.5">Backlite</text>
<text x="211.2" y="188.7">10</text>
<text x="217.7" y="186.6">7</text>
<text x="217.7" y="190.1">8</text>
<text x="252.9" y="190.1">SDA1/A3/17</text>
<text x="252.9" y="186.6">SDA0/A4/18</text>
<text x="275.2" y="188.7">24</text>
<text x="66" y="195.5">RST</text>
<text x="77.2" y="197.7">12</text>
<text x="98.8" y="197.7">29</text>
<text x="105.7" y="195.5">X+</text>
<text x="211.2" y="192.2">11</text>
<text x="211.2" y="195.7">12</text>
<text x="217.7" y="193.6">9</text>
<text x="217.7" y="197.1">10/CS</text>
<text x="253.5" y="193.6">SCL1/A2/16</text>
<text x="263.1" y="197.1">A1/15</text>
<text x="275.2" y="195.7">22</text>
<text x="275.2" y="192.2">23</text>
<text x="66" y="202.6">Lite</text>
<text x="105.9" y="202.6">Y+</text>
<text x="211.2" y="199.3">13</text>
<text x="211.2" y="202.8">14</text>
<text x="217.7" y="200.7">11/MOSI</text>
<text x="263.1" y="200.7">A0/14</text>
<text x="275.2" y="202.8">20</text>
<text x="275.2" y="199.3">21</text>
<text x="69.6" y="209.7">Y+</text>
<text x="77.2" y="204.7">11</text>
<text x="98.8" y="204.7">30</text>
<text x="106.9" y="209.7">X-</text>
<text x="217.7" y="204.2">12/MISO</text>
<text x="239.3" y="206" transform="rotate(-90 239.3 206)">VBat</text>
<text x="242.8" y="206" transform="rotate(-90 242.8 206)">3.3V</text>
<text x="246.3" y="206" transform="rotate(-90 246.3 206)">GND</text>
<text x="249.8" y="206" transform="rotate(-90 249.8 206)">Program</text>
<text x="253.4" y="206" transform="rotate(-90 253.4 206)">On/Off</text>
<text x="261.1" y="204.2">LED/13</text>
<text x="77.2" y="211.8">10</text>
<text x="98.8" y="211.8">31</text>
<text x="237.8" y="212.5" transform="rotate(-90 237.8 212.5)">15</text>
<text x="241.4" y="212.5" transform="rotate(-90 241.4 212.5)">16</text>
<text x="244.9" y="212.5" transform="rotate(-90 244.9 212.5)">17</text>
<text x="248.4" y="212.5" transform="rotate(-90 248.4 212.5)">18</text>
<text x="252" y="212.5" transform="rotate(-90 252 212.5)">19</text>
<text x="69.6" y="216.7">X+</text>
<text x="79.2" y="218.8">9</text>
<text x="98.8" y="218.8">32</text>
<text x="107.1" y="216.7">Y-</text>
<text x="69.6" y="223.8">Y-</text>
<text x="79.2" y="225.9">8</text>
<text x="98.8" y="225.9">33</text>
<text x="106" y="223.8">D0</text>
<text x="69.6" y="230.8">X-</text>
<text x="79.2" y="232.9">7</text>
<text x="98.8" y="232.9">34</text>
<text x="106" y="230.8">D1</text>
<text x="66" y="237.9">GND</text>
<text x="79.2" y="240">6</text>
<text x="98.8" y="240">35</text>
<text x="106" y="237.9">D2</text>
<text x="69.6" y="244.9">IM2</text>
<text x="106" y="244.9">D3</text>
<text x="69.6" y="252">IM1</text>
<text x="79.2" y="247.1">5</text>
<text x="98.8" y="247.1">36</text>
<text x="106" y="252">D4</text>
<text x="79.2" y="254.1">4</text>
<text x="98.8" y="254.1">37</text>
<text x="69.6" y="259">IM0</text>
<text x="79.2" y="261.2">3</text>
<text x="98.8" y="261.2">38</text>
<text x="106" y="259">D5</text>
<text x="62.5" y="266.1">Card CS</text>
<text x="79.2" y="268.2">2</text>
<text x="98.8" y="268.2">39</text>
<text x="106" y="266.1">D6</text>
<text x="306.6" y="264.9" transform="rotate(-90 306.6 264.9)">10</text>
<text x="55.5" y="273.2">Card Detect</text>
<text x="79.2" y="275.3">1</text>
<text x="98.8" y="275.3">40</text>
<text x="106" y="273.2">D7</text>
<text x="244.9" y="275.9" transform="rotate(-90 244.9 275.9)">2</text>
<text x="246.3" y="271.4" transform="rotate(-90 246.3 271.4)">2</text>
<text x="248.4" y="275.9" transform="rotate(-90 248.4 275.9)">1</text>
<text x="249.8" y="271.4" transform="rotate(-90 249.8 271.4)">1</text>
<text x="307.2" y="273.5">8</text>
<text x="308.4" y="270.4" transform="rotate(-90 308.4 270.4)">10</text>
<text x="310.7" y="275.3">7</text>
<text x="310.7" y="271.7">8</text>
<text x="307.2" y="280.6">6</text>
<text x="307.2" y="277">7</text>
<text x="310.7" y="278.8">6</text>
<text x="307.2" y="287.6">4</text>
<text x="307.2" y="284.1">5</text>
<text x="310.7" y="285.9">4</text>
<text x="310.7" y="282.3">5</text>
<text x="498.8" y="285.9">6</text>
<text x="502.3" y="287.6">D</text>
<text x="520" y="284.1">EH</text>
<text x="522.2" y="287.6">C</text>
<text x="525.9" y="285.9">3</text>
<text x="525.9" y="282.3">7</text>
<text x="307.2" y="291.1">3</text>
<text x="310.7" y="292.9">2</text>
<text x="310.7" y="289.4">3</text>
<text x="498.8" y="292.9">4</text>
<text x="498.8" y="289.4">5</text>
<text x="502.3" y="291.1">COM</text>
<text x="517.8" y="291.1">CEN</text>
<text x="525.9" y="292.9">1</text>
<text x="525.9" y="289.4">2</text>
<text x="307.2" y="298.2">1</text>
<text x="307.2" y="294.7">2</text>
<text x="310.7" y="296.4">1</text>
<text x="502.3" y="294.7">B</text>
<text x="522.2" y="294.7">A</text>
<text x="308.4" y="302.5" transform="rotate(-90 308.4 302.5)">9</text>
<text x="306.6" y="306" transform="rotate(-90 306.6 306)">9</text>
<text x="77.4" y="347.6">2</text>
<text x="77.4" y="344.1">3</text>
<text x="140.9" y="347.6">2</text>
<text x="140.9" y="344.1">3</text>
<text x="200.9" y="347.6">2</text>
<text x="200.9" y="344.1">3</text>
<text x="264.4" y="347.6">2</text>
<text x="264.4" y="344.1">3</text>
<text x="322.6" y="347.6">2</text>
<text x="322.6" y="344.1">3</text>
<text x="386.1" y="345.8">2</text>
<text x="386.1" y="342.3">3</text>
<text x="386.1" y="352.9">1</text>
<text x="77.4" y="354.6">1</text>
<text x="140.9" y="354.6">1</text>
<text x="200.9" y="354.6">1</text>
<text x="264.4" y="354.6">1</text>
<text x="322.6" y="354.6">1</text>
</g>
<g font-size="3.2">
<text x="507.8" y="91.8">4</text>
<text x="523.9" y="98.9">2</text>
</g>
<g font-size="2.5">
<text x="68" y="63.6">2</text>
<text x="85.4" y="61.8">3</text>
<text x="85.4" y="65.4">1</text>
</g>
<g font-size="2.5" fill="#00f">
<text x="153.5" y="270">1</text>
<text x="153.5" y="285.9">1</text>
<text x="153.5" y="300">1</text>
<text x="153.5" y="312.3">1</text>
</g>
<g font-size="2.1" fill="#840000">
<text x="94.3" y="65.7">+</text>
<text x="112.7" y="65.7">-</text>
</g>
</svg>
